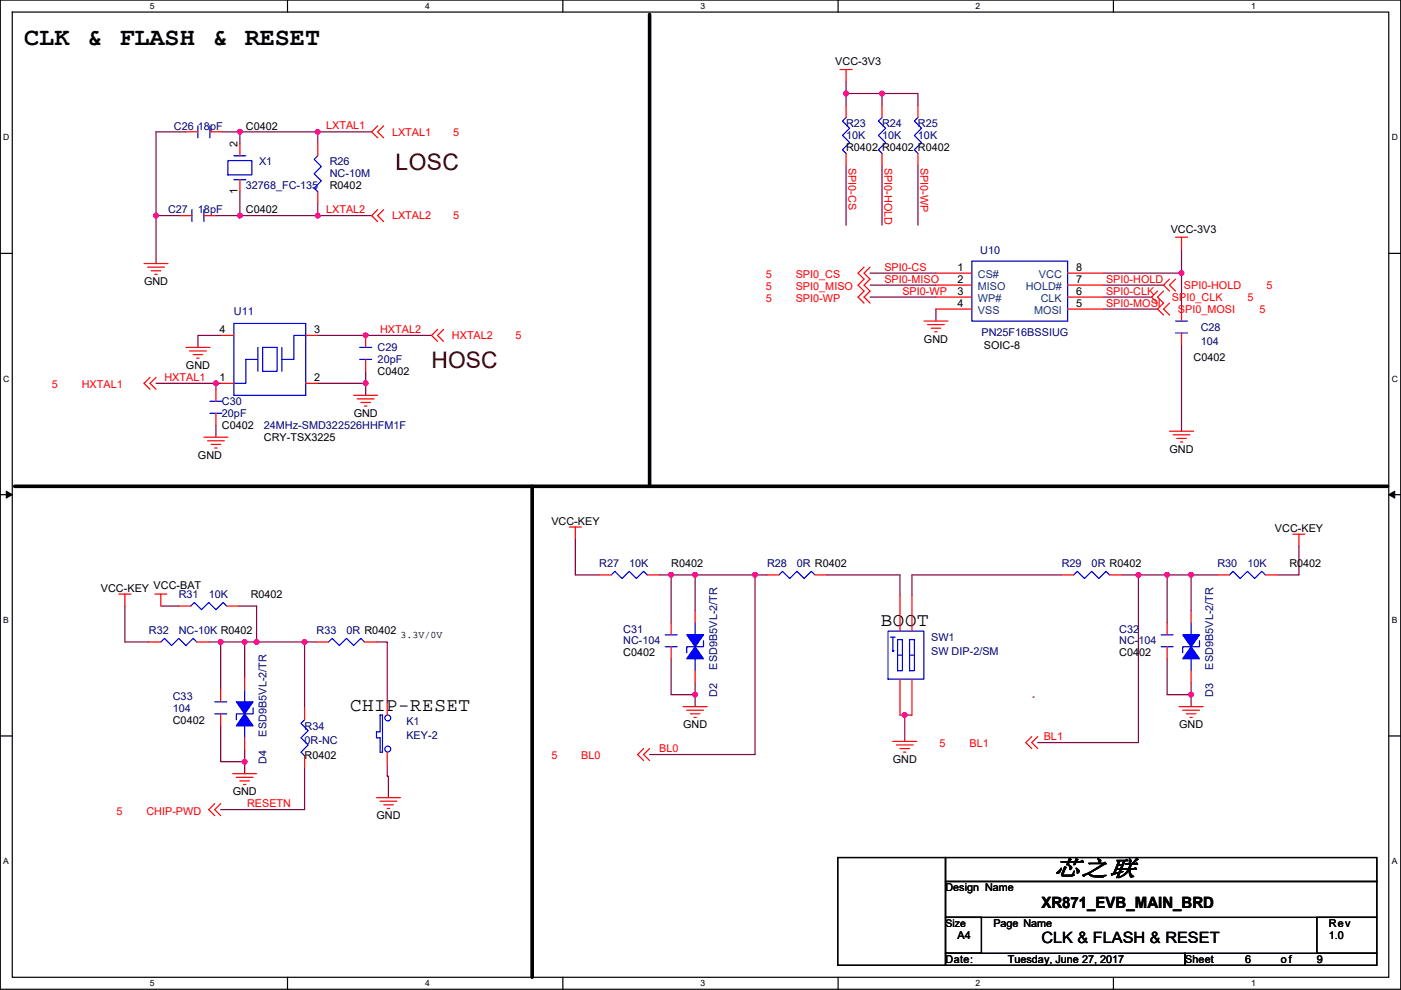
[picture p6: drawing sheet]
<svg xmlns="http://www.w3.org/2000/svg" width="297mm" height="210mm" viewBox="0 0 297 210" stroke-linecap="round" stroke-linejoin="round" font-family="sans-serif">
<path d="M.1 0h296.9v209.8h-296.9zM2.6 2.6h291.8v204.7h-291.8z" fill="none" stroke="#000" stroke-width=".25"/>
<g fill="#fff">
<path d="M31.8 .3h1v2h-1z"/>
<path d="M31.8 207.5h1v2.1h-1z"/>
</g>
<path d="M61 0v2.6M61 207.3v2.5" fill="none" stroke="#000" stroke-width=".25"/>
<g fill="#fff">
<path d="M90.1 .3h1v2h-1z"/>
<path d="M90.1 207.5h1v2.1h-1z"/>
</g>
<path d="M119.3 0v2.6M119.3 207.3v2.5" fill="none" stroke="#000" stroke-width=".25"/>
<g fill="#fff">
<path d="M148.5 .3h1v2h-1z"/>
<path d="M148.5 207.5h1v2.1h-1z"/>
</g>
<path d="M177.7 0v2.6M177.7 207.3v2.5" fill="none" stroke="#000" stroke-width=".25"/>
<g fill="#fff">
<path d="M206.9 .3h1v2h-1z"/>
<path d="M206.9 207.5h1v2.1h-1z"/>
</g>
<path d="M236.1 0v2.6M236.1 207.3v2.5" fill="none" stroke="#000" stroke-width=".25"/>
<g fill="#fff">
<path d="M265.2 .3h1v2h-1z"/>
<path d="M265.2 207.5h1v2.1h-1z"/>
<path d="M.7 28.2h1.3v2h-1.3z"/>
<path d="M295.1 28.2h1.3v2h-1.3z"/>
<path d="M.7 79.3h1.3v2.1h-1.3z"/>
<path d="M295.1 79.3h1.3v2.1h-1.3z"/>
</g>
<path d="M.1 53.7h2.5M294.4 53.7h2.6" fill="none" stroke="#000" stroke-width=".25"/>
<g fill="#fff">
<path d="M.7 130.5h1.2v2h-1.2z"/>
<path d="M295.1 130.5h1.2v2h-1.2z"/>
</g>
<path d="M.1 104.9h2.5M294.4 104.9h2.6" fill="none" stroke="#000" stroke-width=".25"/>
<path d="M1.3 104.2l1.3 .7-1.3 .7zM294.4 104.9l1.3-.7v1.4z" fill="#000" stroke="#000" stroke-width=".21"/>
<g fill="#fff">
<path d="M.7 181.7h1.2v2h-1.2z"/>
<path d="M295.1 181.7h1.2v2h-1.2z"/>
</g>
<path d="M.1 156.1h2.5M294.4 156.1h2.6M177.6 181.9h22.9v22.8h-22.9zM200.5 181.9h91.4v5.1h-91.4zM200.5 187h91.4v7.6h-91.4zM200.5 194.6h7.6v7.6h-7.6zM279.2 194.6h12.7v7.6h-12.7zM200.5 202.2h50.8v2.5h-50.8zM251.3 202.2h40.6v2.5h-40.6z" fill="none" stroke="#000" stroke-width=".25"/>
<path d="M137.7 3.1v100M3.1 103.1h291.1M112.8 103.1v104.2" fill="none" stroke="#000" stroke-width=".76"/>
<g fill="none" stroke="#800040" stroke-width=".25">
<path d="M179.4 17.3v2.5M179.4 19.8v2.6M179.4 19.8h7.6v2.6M187 19.8h7.6v2.6M39.4 28h-6.3v17.7M47.1 28h3.8M50.9 28v2.5M50.9 28h16.5M67.4 28h11.4M67.4 28v2.5M179.4 35.1v12.7M187 35.1v12.7"/>
<path d="M194.6 35.1v12.7M33.1 45.7v10.2M33.1 45.7h5.1M45.8 45.7h5.1M50.9 40.7v5M50.9 45.7h16.5M67.4 45.7h11.4M67.4 43.2v2.5M184.5 57.9h13.9M234 57.9h16.5M250.5 52.9v5M250.5 57.9v7.7"/>
<path d="M47.1 71.1h-5.1v2.6M67.4 71.1h24.1M77.5 78.8v2.5M184.5 63h13.9M184.5 60.5h13.9M198.4 65.6v2.5M234 65.6h11.4M234 63h10.2M234 60.5h12.7M250.5 73.2v18.3M33.1 81.3h12.7M45.8 90.2v2.5"/>
<path d="M45.8 81.3v1.3M45.8 81.3h1.3M67.4 81.3h10.1M77.5 81.3v2.5M122 114.3v7.6h5.1M275.4 115.8v6.1h-4.6M26.5 128.5v7.7h5.1M34.1 128.5h3.8M44.3 136.2h2.5M46.8 136.2h5.1v7.6M46.8 136.2v10.1M50.6 128.5h3.8v7.7"/>
<path d="M51.9 136.2h2.5M54.4 136.2h10.2M64.6 136.2h2.5M64.6 136.2v13.9M79.8 136.2h2.3v12.9M139.8 121.9h2.5M142.3 121.9h5.1M142.3 121.9v10.2M142.3 139.7v7.6h5.1M147.4 121.9v7.7M147.4 121.9h12.7M160.1 121.9v38.1h-22.4"/>
<path d="M160.1 121.9h2.5M175.3 121.9h15.5v4.4M225.1 121.9h-31.7v4.4M237.8 121.9h3.6M241.4 121.9v35.6h-21.4M241.4 121.9h6.1M247.5 139.7v7.6h5v2.6M247.5 121.9v10.2M247.5 121.9h5M252.5 121.9h5.6M252.5 121.9v7.7M46.8 153.9v7.7h5.1v2.5"/>
<path d="M51.9 159v2.6M147.4 147.3v2.6M147.4 144.8v2.5M190.8 151.7h1M193.4 151.7h-1.6v5.5M219 147.8h.3M252.5 144.8v2.5M64.6 162.8v8.9h-17.8M82.1 162.1v2.5h.3v4.6"/>
</g>
<g fill="#f0f" stroke="#f0f" stroke-width=".25">
<circle cx="50.8" cy="27.9" r=".5"/>
<circle cx="50.8" cy="45.7" r=".5"/>
<circle cx="33.1" cy="45.7" r=".5"/>
<circle cx="67.4" cy="27.9" r=".5"/>
<circle cx="67.4" cy="45.7" r=".5"/>
<circle cx="179.4" cy="19.8" r=".5"/>
<circle cx="187" cy="19.8" r=".5"/>
<circle cx="250.5" cy="57.9" r=".5"/>
<circle cx="64.6" cy="136.2" r=".5"/>
<circle cx="51.9" cy="136.2" r=".5"/>
<circle cx="46.8" cy="136.2" r=".5"/>
<circle cx="51.9" cy="161.6" r=".5"/>
<circle cx="54.4" cy="136.2" r=".5"/>
<circle cx="77.5" cy="71.1" r=".5"/>
<circle cx="45.8" cy="81.3" r=".5"/>
<circle cx="77.5" cy="81.3" r=".5"/>
<circle cx="142.3" cy="121.9" r=".5"/>
<circle cx="147.4" cy="121.9" r=".5"/>
<circle cx="160.1" cy="121.9" r=".5"/>
<circle cx="147.4" cy="147.3" r=".5"/>
<circle cx="247.4" cy="121.9" r=".5"/>
<circle cx="252.5" cy="121.9" r=".5"/>
<circle cx="252.5" cy="147.3" r=".5"/>
<circle cx="241.3" cy="121.9" r=".5"/>
<circle cx="191.8" cy="151.6" r=".5"/>
</g>
<g fill="none" stroke="#f00" stroke-width=".25">
<path d="M178.1 14.8h2.6M179.4 14.8v2.5M39.4 28h2.6M44.5 28h2.6M50.9 38.1v2.6M50.9 30.5v2.5M67.4 30.5v2.5M80.1 26.7l-1.3 1.3 1.3 1.2M81.3 26.7l-1.2 1.3 1.2 1.2M179.4 32.5v2.6M179.4 22.4v2.5M187 32.5v2.6"/>
<path d="M187 22.4v2.5M194.6 32.5v2.6M194.6 22.4v2.5M30.5 55.9h5.1M31.3 56.7h3.6M32.1 57.4h2M32.8 58.2h.5M38.2 45.7h2.5M43.2 45.7h2.6M67.4 40.7v2.5M80.1 44.5l-1.3 1.2 1.3 1.3M81.3 44.5l-1.2 1.2 1.2 1.3"/>
<path d="M183.2 56.7l-1.3 1.2 1.3 1.3-1.3 1.3 1.3 1.2-1.3 1.3 1.3 1.3M184.5 56.7l-1.3 1.2 1.3 1.3-1.3 1.3 1.3 1.2-1.3 1.3 1.3 1.3M198.4 57.9h7.7M226.4 57.9h7.6M248 59.2l-1.3 1.3 1.3 1.2M249.2 50.3h2.6M249.2 59.2l-1.2 1.3 1.2 1.2M250.5 50.3v2.6M39.4 73.7h5.1M40.2 74.4h3.5M41 75.2h2M41.7 76h.5"/>
<path d="M47.1 71.1h2.5M64.8 71.1h2.6M77.5 76.2v2.6M77.5 71.1v2.6M92.8 69.9l-1.3 1.2 1.3 1.3M94 69.9l-1.2 1.2 1.2 1.3M195.9 68.1h5.1M196.7 68.9h3.5M197.4 69.6h2.1M198.2 70.4h.5M198.4 60.5h7.7M198.4 63h7.7"/>
<path d="M198.4 65.6h7.7M226.4 65.6h7.6M226.4 63h7.6M226.4 60.5h7.6M245.4 61.7l-1.2 1.3 1.2 1.3M246.7 61.7l-1.3 1.3 1.3 1.3-1.3 1.3 1.3 1.2M248 64.3l-1.3 1.3 1.3 1.2M250.5 65.6v2.5M250.5 70.6v2.6M31.8 80l-1.3 1.3 1.3 1.3M33.1 80l-1.3 1.3 1.3 1.3M43.2 92.7h5.1"/>
<path d="M44 93.5h3.6M44.8 94.3h2M45.5 95h.5M45.8 82.6v2.5M45.8 87.7v2.5M47.1 81.3h2.5M64.8 81.3h2.6M75 83.8h5.1M75.8 84.6h3.5M76.5 85.4h2M77.3 86.1h.5M248 91.5h5"/>
<path d="M248.7 92.2h3.6M249.5 93h2M250.3 93.7h.5M120.7 111.8h2.6M122 111.8v2.5M274.1 113.3h2.6M275.4 113.3v2.5M25.2 126h2.5M26.5 126v2.5M31.6 136.2h2.5M32.8 126h2.6M34.1 126v2.5"/>
<path d="M37.9 128.5h2.5M41.7 136.2h2.6M48.1 128.5h2.5M67.1 136.2h2.6M77.3 136.2h2.5M127.1 121.9h2.5M137.2 121.9h2.6M142.3 137.2v2.5M142.3 132.1v2.5M147.4 129.6v2.5M162.6 121.9h2.6M172.8 121.9h2.5"/>
<path d="M190.8 126.3v7.6M193.4 126.3v7.6M225.1 121.9h2.5M235.3 121.9h2.5M247.5 137.2v2.5M247.5 132.1v2.5M252.5 129.6v2.5M258.1 121.9h2.6M268.3 121.9h2.5M46.8 151.4v2.5M46.8 146.3v2.6M51.9 143.8v2.5"/>
<path d="M51.9 156.5v2.5M64.6 150.1v2.6M82.1 159.5v2.6M82.1 149.1v2.6M136.5 158.8l-1.3 1.2 1.3 1.3M137.7 158.8l-1.2 1.2 1.2 1.3M144.8 149.9h5.1M145.6 150.6h3.6M146.4 151.4h2M147.1 152.2h.5M147.4 142.3v2.5M189.3 157.2h5.1"/>
<path d="M190.1 158h3.5M190.8 158.8h2M190.8 144v7.7M191.6 159.5h.5M193.4 144v7.7M218.8 156.2l-1.3 1.3 1.3 1.3M220 156.2l-1.2 1.3 1.2 1.3M250 149.9h5.1M250.8 150.6h3.5M251.5 151.4h2.1M252.3 152.2h.5M252.5 142.3v2.5"/>
<path d="M45.5 170.5l-1.2 1.2 1.2 1.3M46.8 170.5l-1.3 1.2 1.3 1.3M49.3 164.1h5.1M50.1 164.9h3.6M50.9 165.6h2M51.6 166.4h.5M64.6 160.3v2.5M79.8 169.2h5.1M80.6 169.9h3.5M81.3 170.7h2.1M82.1 171.5h.5"/>
</g>
<g fill="none" stroke="#00f" stroke-width=".25">
<path d="M42 26.7v2.5M44.5 26.7v2.5M48.3 34.1h5.1v3h-5.1zM49.6 38.1h2.5M49.6 33h2.5M67.4 33l-.8 .8 1.5 1.5-1.5 1.6 1.5 1.5-1.5 1.5 .8 .8M179.4 24.9l-.8 .8 1.5 1.5-1.5 1.5 1.5 1.5-1.5 1.6 .8 .7M187 24.9l-.8 .8 1.6 1.5-1.6 1.5 1.6 1.5-1.6 1.6 .8 .7M194.6 24.9l-.7 .8 1.5 1.5-1.5 1.5 1.5 1.5-1.5 1.6 .7 .7M40.7 44.5v2.5M43.2 44.5v2.5M206.1 55.4h20.3v12.7h-20.3z"/>
<path d="M49.6 68.6h15.2v15.2h-15.2zM54.7 76.2h-2.6v5.1h-2.5M54.7 73.7v5.1M55.7 73.7h3v5.1h-3zM59.8 73.7v5.1M64.8 71.1h-2.5v5.1h-2.5M76.3 76.2h2.5M76.3 73.7h2.5M249.2 68.1h2.6M249.2 70.6h2.6M44.5 85.1h2.6M44.5 87.7h2.6"/>
<path d="M34.1 136.2l.8-.8 1.5 1.5 1.5-1.5 1.5 1.5 1.6-1.5 .7 .8M40.4 128.5l.8-.7 1.5 1.5 1.6-1.5 1.5 1.5 1.5-1.5 .8 .7M69.7 136.2l.7-.8 1.5 1.5 1.6-1.5 1.5 1.5 1.5-1.5 .8 .8M129.6 121.9l.8-.7 1.5 1.5 1.5-1.5 1.5 1.5 1.6-1.5 .7 .7M141 137.2h2.6M141 134.6h2.6M147.4 132.1v2.5M147.4 139.7v2.6M149.2 135.9v1.3h-3.6v1.3M165.2 121.9l.7-.7 1.5 1.5 1.6-1.5 1.5 1.5 1.5-1.5 .8 .7M188.3 133.9h7.6v10.1h-7.6zM188.8 135.1h1"/>
<path d="M189.3 135.1v3.1l.2-.3M190.3 135.7h1v6.6h-1zM190.3 139h1M192.8 135.7h1.1v6.6h-1.1zM192.8 139h1.1M227.6 121.9l.8-.7 1.5 1.5 1.6-1.5 1.5 1.5 1.5-1.5 .8 .7M246.2 137.2h2.5M246.2 134.6h2.5M252.5 132.1v2.5M252.5 139.7v2.6M254.3 135.9v1.3h-3.5v1.3M260.7 121.9l.7-.7 1.6 1.5 1.5-1.5 1.5 1.5 1.5-1.5 .8 .7"/>
<path d="M45.5 151.4h2.6M45.5 148.9h2.6M51.9 146.3v2.6M51.9 153.9v2.6M53.7 150.1v1.3h-3.6v1.3M64.6 152.7l-.8 .7 1.5 1.6-1.5 1.5 1.5 1.5-1.5 1.5 .8 .8M80.6 151.7h.5v7.8h-.5v-3h-.8v-1.3h.8z"/>
<circle cx="82.2" cy="158.9" r=".62"/>
<circle cx="82.2" cy="152.3" r=".62"/>
</g>
<g fill="#00f" stroke="#00f" stroke-width=".25">
<path d="M50.1 148.9h3.6l-1.8 2.5z" fill-rule="evenodd"/>
<path d="M51.9 151.4l1.8 2.5h-3.6z" fill-rule="evenodd"/>
<path d="M145.6 134.6h3.6l-1.8 2.6z" fill-rule="evenodd"/>
<path d="M147.4 137.2l1.8 2.5h-3.6z" fill-rule="evenodd"/>
<path d="M250.8 134.6h3.5l-1.8 2.6z" fill-rule="evenodd"/>
<path d="M252.5 137.2l1.8 2.5h-3.5z" fill-rule="evenodd"/>
</g>
<text font-size="5.3" x="5.1" y="9.6">CLK &amp; FLASH &amp; RESET</text>
<text font-size="4.9" x="223.3" y="185.8">芯之联</text>
<g font-size="4.8" fill="#400000">
<text x="83.9" y="36.1">LOSC</text>
<text x="91.5" y="78">HOSC</text>
</g>
<g font-size="4.1">
<text x="186.8" y="132.8">BOOT</text>
<text x="74.2" y="150.9">CHIP-RESET</text>
</g>
<g font-size="3.3">
<text x="220.8" y="192.6">XR871_EVB_MAIN_BRD</text>
<text x="220.8" y="200.1">CLK &amp; FLASH &amp; RESET</text>
</g>
<g font-size="2.3">
<text x="177.1" y="13.8">VCC-3V3</text>
<text x="52.1" y="27.5">C0402</text>
<text x="50.3" y="31.3" transform="rotate(-90 50.3 31.3)">2</text>
<text x="179.4" y="32">R0402 R0402 R0402</text>
<text x="50.3" y="41.2" transform="rotate(-90 50.3 41.2)">1</text>
<text x="69.9" y="40.2">R0402</text>
<text x="52.1" y="45.3">C0402</text>
<text x="248.2" y="49.3">VCC-3V3</text>
<text x="203" y="57.4">1</text>
<text x="203" y="59.9">2</text>
<text x="228.2" y="57.4">8</text>
<text x="228.2" y="59.9">7</text>
<text x="30.5" y="60.5">GND</text>
<text x="203" y="62.5">3</text>
<text x="203" y="65">4</text>
<text x="228.2" y="62.5">6</text>
<text x="228.2" y="65">5</text>
<text x="46.5" y="70.6">4</text>
<text x="66.6" y="70.6">3</text>
<text x="195.9" y="72.7">GND</text>
<text x="208.6" y="74">SOIC-8</text>
<text x="253" y="76.5">C0402</text>
<text x="39.4" y="78.3">GND</text>
<text x="46.5" y="80.8">1</text>
<text x="66.6" y="80.8">2</text>
<text x="80.1" y="79.5">C0402</text>
<text x="75" y="88.4">GND</text>
<text x="47.1" y="91">C0402</text>
<text x="55.9" y="93.5">CRY-TSX3225</text>
<text x="42" y="97.3">GND</text>
<text x="248" y="96.1">GND</text>
<text x="116.9" y="111.3">VCC-KEY</text>
<text x="270.3" y="112.8">VCC-KEY</text>
<text x="21.4" y="125.5">VCC-KEY VCC-BAT</text>
<text x="142.3" y="120.2">R0402</text>
<text x="273.4" y="120.2">R0402</text>
<text x="53.1" y="126.8">R0402</text>
<text x="132.1" y="139.2">C0402</text>
<text x="237.3" y="139.2">C0402</text>
<text x="36.6" y="153.5">C0402</text>
<text x="144.8" y="154.5">GND</text>
<text x="250" y="154.5">GND</text>
<text x="64.6" y="161.1">R0402</text>
<text x="189.3" y="161.8">GND</text>
<text x="49.3" y="168.7">GND</text>
<text x="79.8" y="173.8">GND</text>
<text x="200.5" y="189">Design Name</text>
<text x="210.6" y="196.6">Page Name</text>
<text x="281.7" y="196.6">Rev</text>
<text x="203" y="199.2">A4</text>
<text x="281.7" y="199.2">1.0</text>
<text x="200.5" y="204.3">Date:</text>
<text x="213.7" y="204.3">Tuesday, June 27, 2017</text>
<text x="251.3" y="204.3">Sheet</text>
<text x="264" y="204.3">6</text>
<text x="271.6" y="204.3">of</text>
<text x="279.2" y="204.3">9</text>
</g>
<g font-size="2.3" fill="#000080">
<text x="36.9" y="27.5">C26 18pF</text>
<text x="179.4" y="27">R23</text>
<text x="179.4" y="29.5">10K</text>
<text x="187" y="27">R24</text>
<text x="187" y="29.5">10K</text>
<text x="194.6" y="27">R25</text>
<text x="194.6" y="29.5">10K</text>
<text x="54.9" y="35.1">X1</text>
<text x="69.9" y="35.1">R26</text>
<text x="52.1" y="40.2">32768_FC-135</text>
<text x="69.9" y="37.6">NC-10M</text>
<text x="35.6" y="45.3">C27</text>
<text x="42" y="45.3">18pF</text>
<text x="207.8" y="53.9">U10</text>
<text x="49.6" y="66.8">U11</text>
<text x="208.1" y="71.2">PN25F16BSSIUG</text>
<text x="254.6" y="70.1">C28</text>
<text x="80.1" y="74.5">C29</text>
<text x="80.1" y="77">20pF</text>
<text x="254.6" y="73.2">104</text>
<text x="47.1" y="85.9">C30</text>
<text x="47.1" y="88.4">20pF</text>
<text x="55.9" y="91">24MHz-SMD322526HHFM1F</text>
<text x="127.1" y="120.2">R27</text>
<text x="133.4" y="120.2">10K</text>
<text x="162.6" y="120.2">R28</text>
<text x="169" y="120.2">0R R0402</text>
<text x="225.1" y="120.2">R29</text>
<text x="231.5" y="120.2">0R R0402</text>
<text x="258.1" y="120.2">R30</text>
<text x="264.5" y="120.2">10K</text>
<text x="37.9" y="126.8">R31</text>
<text x="44.3" y="126.8">10K</text>
<text x="31.6" y="134.4">R32</text>
<text x="37.9" y="134.4">NC-10K R0402</text>
<text x="67.1" y="134.4">R33</text>
<text x="73.5" y="134.4">0R R0402</text>
<text x="132.1" y="134.2">C31</text>
<text x="132.1" y="136.7">NC-104</text>
<text x="197.4" y="135.9">SW1</text>
<text x="237.3" y="134.2">C32</text>
<text x="237.3" y="136.7">NC-104</text>
<text x="152" y="142" transform="rotate(-90 152 142)">ESD9B5VL-2/TR</text>
<text x="197.4" y="139">SW DIP-2/SM</text>
<text x="257.2" y="142" transform="rotate(-90 257.2 142)">ESD9B5VL-2/TR</text>
<text x="36.6" y="148.4">C33</text>
<text x="152" y="147.8" transform="rotate(-90 152 147.8)">D2</text>
<text x="257.2" y="147.8" transform="rotate(-90 257.2 147.8)">D3</text>
<text x="36.6" y="150.9">104</text>
<text x="64.6" y="154.7">R34</text>
<text x="86.2" y="153.7">K1</text>
<text x="56.5" y="156.2" transform="rotate(-90 56.5 156.2)">ESD9B5VL-2/TR</text>
<text x="64.6" y="157.8">0R-NC</text>
<text x="86.2" y="156.8">KEY-2</text>
<text x="56.5" y="162.1" transform="rotate(-90 56.5 162.1)">D4</text>
</g>
<g font-size="2.3" fill="#f00">
<text x="69.1" y="27.5">LXTAL1</text>
<text x="83.1" y="28.7">LXTAL1</text>
<text x="96.1" y="28.7">5</text>
<text x="179.9" y="35.6" transform="rotate(90 179.9 35.6)">SPI0-CS</text>
<text x="187.5" y="35.6" transform="rotate(90 187.5 35.6)">SPI0-HOLD</text>
<text x="195.1" y="35.6" transform="rotate(90 195.1 35.6)">SPI0-WP</text>
<text x="69.1" y="45.2">LXTAL2</text>
<text x="83.1" y="46.5">LXTAL2</text>
<text x="96.1" y="46.5">5</text>
<text x="162.4" y="59">5</text>
<text x="168.7" y="59">SPI0_CS</text>
<text x="187.5" y="57.4">SPI0-CS</text>
<text x="187.5" y="60">SPI0-MISO</text>
<text x="234.5" y="60">SPI0-HOLD</text>
<text x="162.4" y="61.5">5</text>
<text x="162.4" y="64.1">5</text>
<text x="168.7" y="61.5">SPI0_MISO</text>
<text x="168.7" y="64.1">SPI0-WP</text>
<text x="191.3" y="62.5">SPI0-WP</text>
<text x="234.5" y="62.5">SPI0-CLK</text>
<text x="234.5" y="65">SPI0-MOSI</text>
<text x="248.5" y="63.8">SPI0_CLK</text>
<text x="251" y="61.3">SPI0-HOLD</text>
<text x="264.5" y="63.8">5</text>
<text x="268.5" y="61.3">5</text>
<text x="80.6" y="70.6">HXTAL2</text>
<text x="95.8" y="71.9">HXTAL2</text>
<text x="109.3" y="71.9">5</text>
<text x="249.7" y="66.3">SPI0_MOSI</text>
<text x="267" y="66.3">5</text>
<text x="11" y="82.3">5</text>
<text x="17.3" y="82.3">HXTAL1</text>
<text x="34.9" y="80.8">HXTAL1</text>
<text x="116.9" y="161.1">5</text>
<text x="123.3" y="161.1">BL0</text>
<text x="139.8" y="159.5">BL0</text>
<text x="199.2" y="158.5">5</text>
<text x="205.5" y="158.5">BL1</text>
<text x="221.3" y="157">BL1</text>
<text x="24.7" y="172.8">5</text>
<text x="31" y="172.8">CHIP-PWD</text>
<text x="52.4" y="171.2">RESETN</text>
</g>
<g font-size="2.3" fill="#004080">
<text x="207.3" y="59">CS#</text>
<text x="220.3" y="59">VCC</text>
<text x="207.3" y="61.5">MISO</text>
<text x="207.3" y="64.1">WP#</text>
<text x="217.5" y="61.5">HOLD#</text>
<text x="220.7" y="64.1">CLK</text>
<text x="207.3" y="66.6">VSS</text>
<text x="219.3" y="66.6">MOSI</text>
</g>
<text font-size="2.2" x="200.5" y="196.6">Size</text>
<text font-size="2.1" x="84.9" y="135.3">3.3V/0V</text>
<g font-size="1.8">
<text x="31.8" y="1.9">5</text>
<text x="90.1" y="1.9">4</text>
<text x="148.5" y="1.9">3</text>
<text x="206.9" y="1.9">2</text>
<text x="265.2" y="1.9">1</text>
<text x=".7" y="29.8">D</text>
<text x="295.1" y="29.8">D</text>
<text x=".7" y="81">C</text>
<text x="295.1" y="81">C</text>
<text x=".7" y="132.1">B</text>
<text x="295.1" y="132.1">B</text>
<text x=".7" y="183.3">A</text>
<text x="295.1" y="183.3">A</text>
<text x="31.8" y="209.2">5</text>
<text x="90.1" y="209.2">4</text>
<text x="148.5" y="209.2">3</text>
<text x="206.9" y="209.2">2</text>
<text x="265.2" y="209.2">1</text>
</g>
</svg>
